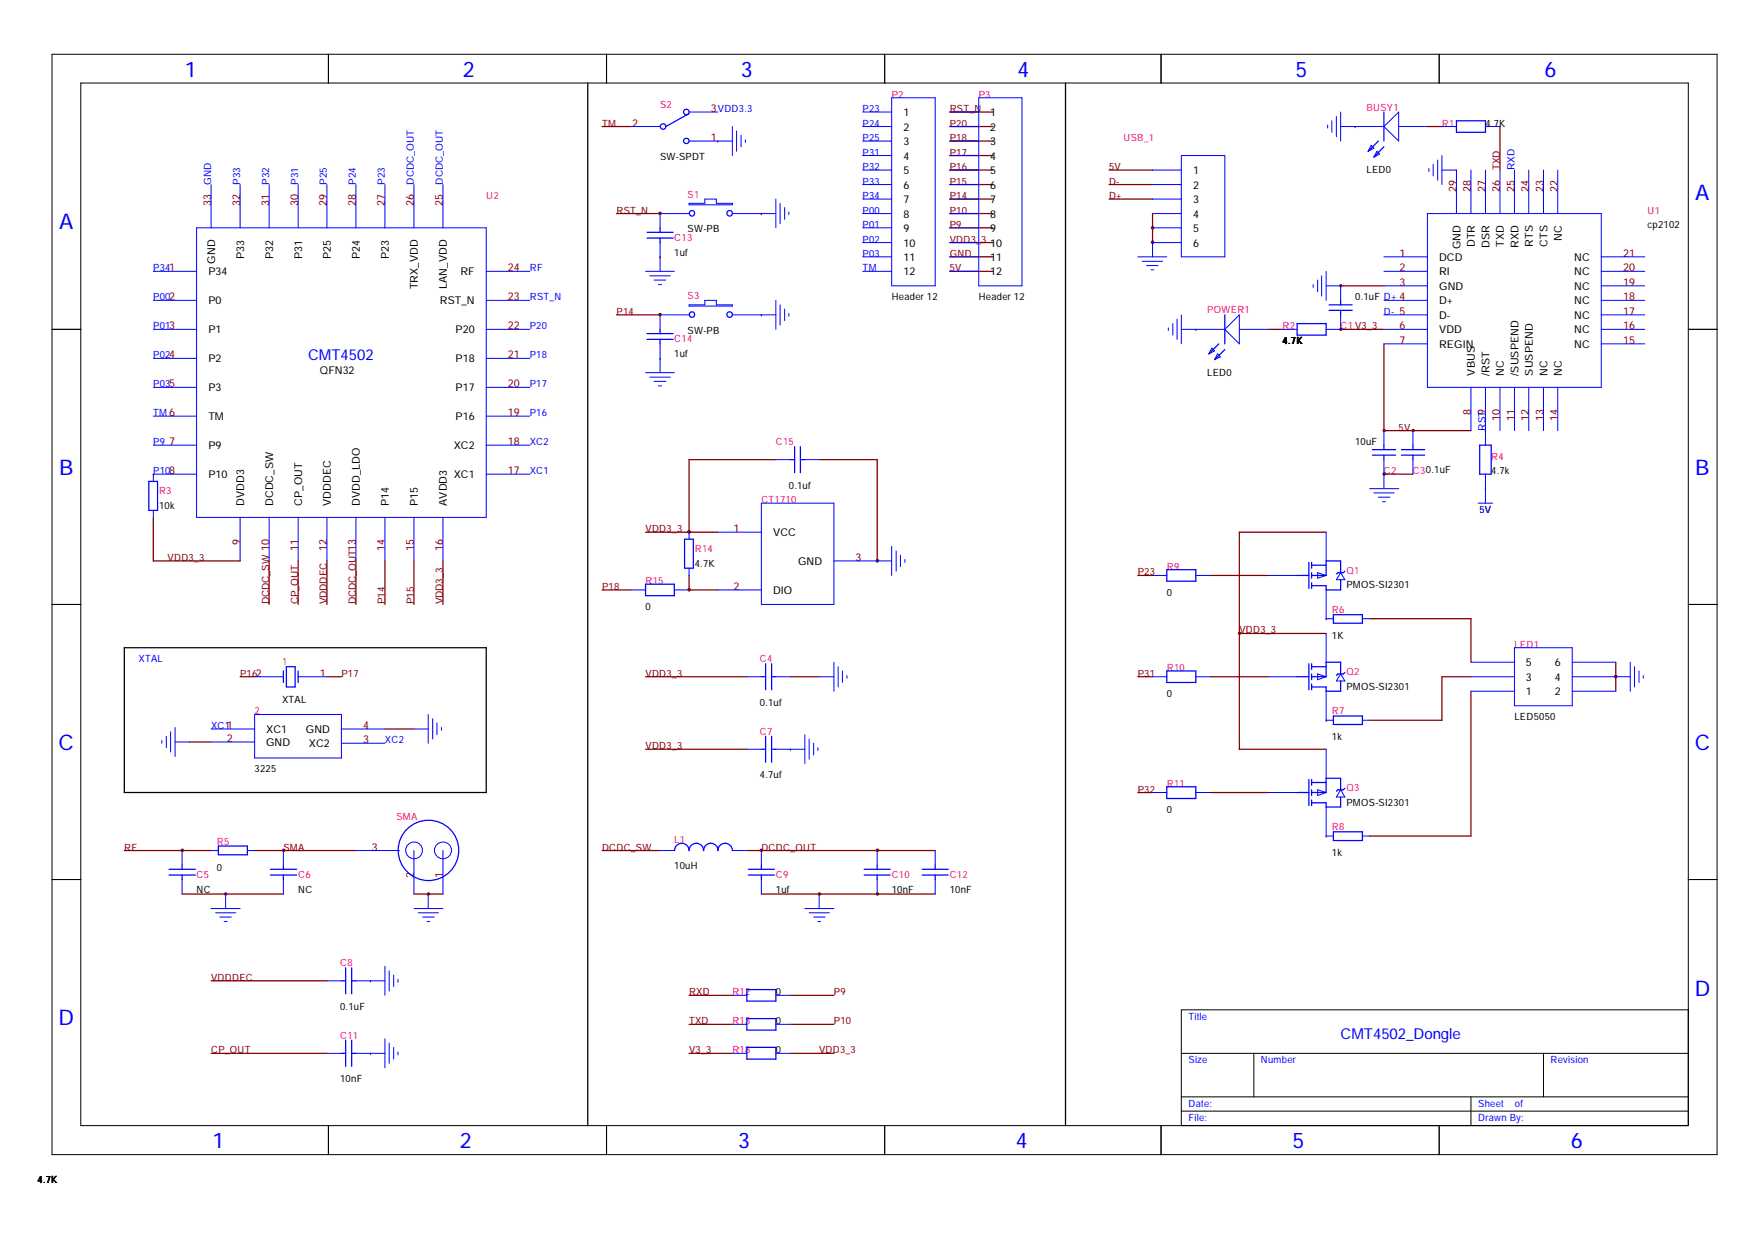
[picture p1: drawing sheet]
<svg xmlns="http://www.w3.org/2000/svg" width="297mm" height="210mm" viewBox="0 0 297 210" stroke-linecap="round" stroke-linejoin="round" font-family="sans-serif">
<g fill="none" stroke="#800000" stroke-width=".21">
<path d="M160.7 19h7.4M101.9 21.4h4.9M104.4 36.2h7.3M111.7 36.2h.1M121.5 23.9h.1M128.9 36.2h.1M160.7 28.8h7.4M160.7 31.2h7.4M160.7 33.7h7.4M160.7 21.4h7.4M160.7 36.2h7.4M160.7 23.9h7.4"/>
<path d="M160.7 26.3h7.4M160.7 38.6h7.4M187.7 28.8h7.4M187.7 31.2h7.4M187.7 33.7h7.4M195.1 38.6h.1M195.1 36.2v4.9M229.4 21.4h.1M241.6 21.4h2.5M246.5 28.8h.1M253.9 21.4v7.4M104.4 53.3h7.3"/>
<path d="M111.7 53.3h.1M111.7 43.5h.1M128.9 53.3h.1M160.7 41.1h7.4M160.7 43.5h7.4M160.7 45.9h7.4M195.1 41.1h.1M202.4 55.8h.1M214.6 55.8h2.5M226.9 55.8h.1M226.9 48.4h.1M226.9 55.8h7.3"/>
<path d="M226.9 48.4h7.3M234.2 58.2v14.7M111.7 60.7h.1M131.3 77.8h-14.7v12.3M138.6 77.8h9.9v17.2M234.2 72.9h.1M234.2 72.9h14.8M239.1 72.9h.1M251.4 72.9h.1M26 80.3h.1M26 87.6v7.4h14.6M45.6 95v7.3"/>
<path d="M50.5 95v7.3M55.3 95v7.3M60.2 95v7.3M65.2 95v7.3M70.1 95v7.3M75 95v7.3M101.9 99.9h4.9M109.3 90.1h12.2M116.6 99.9h.1M116.6 90.1h.1M116.6 99.9h4.9M116.6 97.4v2.5"/>
<path d="M148.5 95h.1M192.6 97.4h2.5M204.9 97.4h9.7M224.5 90.1h-14.7v36.7h14.7M234.2 80.3h.1M234.2 80.3h4.9M251.4 82.7h.1M40.6 114.6h2.5M55.3 114.6h2.5M109.3 114.6h17.1M133.8 114.6h4.8M192.6 114.6h2.5"/>
<path d="M204.9 114.6h9.7M209.8 107.2h14.7M224.5 104.7h.1M231.8 104.7h17.2v7.4M249 114.6h-4.9v7.3h-12.3M249 117v24.5h-17.2M273.5 114.6h.1M273.5 112.1v4.9M32 125.6h3.7M65.2 123.4h4.9M109.3 126.8h17.1M133.8 126.8h.1"/>
<path d="M192.6 134.2h2.5M204.9 134.2h9.7M224.5 121.9h.1M21 144h14.7M30.8 144h.1M30.8 151.3h17.2M38.2 151.3h.1M43.1 144h17.1M48 144h.1M70.1 151.3h4.9M72.5 151.3h.1M101.9 144h9.8"/>
<path d="M126.4 144h31.9M128.9 144h.1M128.9 151.3h29.4M138.6 151.3h.1M148.5 151.3h.1M148.5 144h.1M224.5 141.5h.1M35.7 166h19.6M35.7 178.3h19.6M62.7 178.3h.1M62.7 166h.1M116.6 178.3h7.4"/>
<path d="M116.6 168.5h7.4M116.6 173.4h7.4M133.8 178.3h7.3M133.8 168.5h7.3M133.8 173.4h7.3"/>
</g>
<g fill="#800000" stroke="#800000" stroke-width=".17">
<path d="M234.1 72.7h.3v.3h-.3z" fill-rule="evenodd"/>
<path d="M239 72.7h.3v.3h-.3z" fill-rule="evenodd"/>
<path d="M226.8 55.6h.3v.3h-.3z" fill-rule="evenodd"/>
<path d="M226.8 48.2h.3v.3h-.3z" fill-rule="evenodd"/>
<path d="M194.9 38.4h.3v.3h-.3z" fill-rule="evenodd"/>
<path d="M194.9 40.9h.3v.3h-.3z" fill-rule="evenodd"/>
<path d="M234.1 80.1h.3v.3h-.3z" fill-rule="evenodd"/>
<path d="M138.5 151.2h.3v.3h-.3z" fill-rule="evenodd"/>
<path d="M148.4 151.2h.3v.3h-.3z" fill-rule="evenodd"/>
<path d="M38 151.2h.3v.3h-.3z" fill-rule="evenodd"/>
<path d="M30.7 143.8h.3v.3h-.3z" fill-rule="evenodd"/>
<path d="M111.6 36h.3v.2h-.3z" fill-rule="evenodd"/>
<path d="M273.3 114.4h.3v.3h-.3z" fill-rule="evenodd"/>
<path d="M209.7 107h.2l.1 .2-.2 .2-.2-.2z" fill-rule="evenodd"/>
<path d="M111.6 53.1h.3v.3h-.3z" fill-rule="evenodd"/>
<path d="M116.5 99.7h.3v.3h-.3z" fill-rule="evenodd"/>
<path d="M116.5 89.9h.3v.3h-.3z" fill-rule="evenodd"/>
<path d="M148.4 94.8h.3v.2h-.3z" fill-rule="evenodd"/>
<path d="M72.4 151.2h.3v.3h-.3z" fill-rule="evenodd"/>
<path d="M47.9 143.8h.3v.3h-.3z" fill-rule="evenodd"/>
<path d="M128.7 143.8h.3v.3h-.3z" fill-rule="evenodd"/>
<path d="M148.4 143.8h.3v.3h-.3z" fill-rule="evenodd"/>
<path d="M273.3 114.4h.3v.3h-.3z" fill-rule="evenodd"/>
<path d="M116.5 89.9h.3v.3h-.3z" fill-rule="evenodd"/>
</g>
<g fill="none" stroke="#00f" stroke-width=".17">
<path d="M116.6 19h4.9M146 19h4.9M150.9 16.6h7.4v31.8h-7.4zM160.7 19h5M165.7 16.6h7.3v31.8h-7.3zM226.2 19.7v3.5M226.9 19v4.9M33.3 38.6h49v49h-49zM35.7 31.2v7.4M40.6 31.2v7.4M45.6 31.2v7.4M50.5 31.2v7.4"/>
<path d="M55.3 31.2v7.4M60.2 31.2v7.4M65.2 31.2v7.4M70.1 31.2v7.4M75 31.2v7.4M106.8 21.4h4.9M116.6 34.4h2.7v-.7h1.9v.7h2.8v.3h-7.4zM116.6 36.2h-4.9v2.4M116.6 23.9h7.4M124 36.2h7.3M124 21.4v4.9M124.7 22.2v3.4"/>
<path d="M125.4 22.9v1.9M126.2 23.7v.4M131.3 33.7v4.9M132 34.4v3.4M132.8 35.1v2M133.5 35.9v.5M146 26.3h4.9M146 28.8h4.9M146 31.2h4.9M146 33.7h4.9M146 36.2h4.9M146 38.6h4.9"/>
<path d="M146 21.4h4.9M146 23.9h4.9M160.7 26.3h5M160.7 28.8h5M160.7 31.2h5M160.7 33.7h5M160.7 36.2h5M160.7 38.6h5M160.7 21.4h5M160.7 23.9h5M195.1 28.8h4.8M195.1 31.2h4.8"/>
<path d="M195.1 33.7h4.8M195.1 36.2h4.8M195.1 38.6h4.8M199.9 26.3h7.4v17.2h-7.4zM224.7 21.2v.5M225.4 20.4v2M226.9 21.4h7.3M232.1 24.6l.4 .5-.9 .5zM233 25.6l.5 .5-1 .5zM234.2 21.4l2.5-2.4v4.9zM236.7 21.4h4.9M241.6 36.2h29.4v29.4h-29.4z"/>
<path d="M241.9 28.5v.5M242.6 27.8v2M243.3 27.1v3.4M244.1 28.8h2.4v7.4M244.1 21.4h2.4M244.1 26.3v4.9M249 28.8v7.4M251.4 28.8v7.4M251.4 21.4h2.5M253.9 28.8v7.4M256.3 28.8v7.4M258.7 28.8v7.4"/>
<path d="M261.2 28.8v7.4M263.7 28.8v7.4M26 45.9h7.3M26 50.8h7.3M26 55.8h7.3M82.3 45.9h7.4M82.3 50.8h7.4M82.3 55.8h7.4M109.3 45.9h4.8M110 46.7h3.5M110.7 47.4h2M111.5 48.2h.5"/>
<path d="M111.7 41.1v4.8M111.7 58.2v4.9M116.6 51.6h2.7v-.8h1.9v.8h2.8v.2h-7.4zM116.6 53.3h-4.9v2.5M124 53.3h7.3M131.3 50.8v5M132 51.6v3.4M132.8 52.3v2M133.5 53v.6M146 43.5h4.9M146 41.1h4.9M146 45.9h4.9"/>
<path d="M160.7 43.5h5M160.7 41.1h5M160.7 45.9h5M192.6 43.5h4.9M193.3 44.2h3.5M194.1 45h1.9M194.8 45.7h.5M197.7 55.5v.5M198.5 54.8v1.9M199.2 54v3.4M199.9 53.3v4.9M199.9 41.1h-4.8v2.4"/>
<path d="M199.9 55.8h7.4M205.1 58.9l.5 .5-1 .5zM206.1 59.9l.4 .5-.9 .5zM209.8 55.8h4.8M209.8 53.3v4.9l-2.5-2.4zM217.1 55.8h2.4M222.2 48.2v.4M223 47.4v2M223.7 46.7v3.4M224.5 48.4h2.4v2.4M224.5 45.9v4.9M226.9 53.3v2.5h-2.4"/>
<path d="M234.2 43.5h7.4M234.2 45.9h7.4M234.2 48.4h7.4M234.2 50.8h7.4M234.2 53.3h7.4M234.2 55.8h7.4M234.2 58.2h7.4M271 43.5h7.4M271 45.9h7.4M271 48.4h7.4M271 50.8h7.4M271 53.3h7.4"/>
<path d="M271 55.8h7.4M271 58.2h7.4M26 65.6h7.3M26 60.7h7.3M26 70.4h7.3M26 75.4h7.3M82.3 65.6h7.4M82.3 60.7h7.4M82.3 70.4h7.4M82.3 75.4h7.4M109.3 63.1h4.8M110 63.8h3.5"/>
<path d="M110.7 64.6h2M111.5 65.3h.5M131.3 77.8h2.5M136.2 77.8h2.4M234.2 72.9v2.5M234.2 77.8v4.9M239.1 72.9v2.5M239.1 77.8v2.5M249 65.6v7.3M251.4 65.6v9.8M253.9 65.6v7.3M256.3 65.6v7.3"/>
<path d="M258.7 65.6v7.3M261.2 65.6v7.3M263.7 65.6v7.3M26 86.4v1.2M33.3 80.3h-7.3v1.2M40.6 87.6v7.4M45.6 87.6v7.4M50.5 87.6v7.4M55.3 87.6v7.4M60.2 87.6v7.4M65.2 87.6v7.4M70.1 87.6v7.4"/>
<path d="M75 87.6v7.4M82.3 80.3h7.4M106.8 99.9h2.5M114.1 99.9h2.5M116.6 90.1v1.2M116.6 96.2v1.2M121.5 90.1h7.4M121.5 99.9h7.4M128.9 85.2h12.2v17.1h-12.2zM141.1 95h9.8M150.9 92.5v4.9M151.7 93.3v3.4"/>
<path d="M152.4 94v1.9M153.2 94.7v.5M195.1 97.4h2.4M202.4 97.4h2.5M214.6 97.4h4.9M223 96.9l1.5 .5-1.5 .5zM224.5 99.9v4.8h1.2M224.5 90.1v4.9M226.9 96.9l.7 1.2h-1.4zM231.8 82.7h4.9M232.5 83.4h3.5M233.3 84.2h1.9"/>
<path d="M234 84.9h.5M250.2 85.2h2.4M251.4 80.3v4.9M43.1 114.6h4.9M50.5 114.6h4.8M126.4 114.6h2.5M131.3 114.6h2.5M138.6 114.6h2.5M141.1 112.1v4.9M141.9 112.9v3.4M142.6 113.6v1.9M143.3 114.3v.5"/>
<path d="M195.1 114.6h2.4M202.4 114.6h2.5M214.6 114.6h4.9M223 114.1l1.5 .5-1.5 .5zM224.5 117v4.9h1.2M224.5 107.2v4.9M226.9 114.1l.7 1.2h-1.4zM230.6 104.7h1.2M249 114.6h7.3M249 117h7.3M249 112.1h7.3M256.3 109.6h9.8v9.9h-9.8z"/>
<path d="M266.1 114.6h9.8M266.1 117h7.4M266.1 112.1h7.4M275.9 112.1v4.9M276.6 112.9v3.4M277.4 113.6v1.9M278.1 114.3v.5M27.4 125.3v.5M28.2 124.6v2M28.9 123.9v3.4M29.6 125.6h2.4M29.6 123.1v5"/>
<path d="M35.7 123.4h7.4M35.7 125.6h7.4M43.1 120.9h14.7v7.4h-14.7zM57.8 123.4h7.4M57.8 125.8h7.4M70.1 123.4h2.4M72.5 120.9v4.9M73.2 121.7v3.4M74 122.4v2M74.7 123.1v.5M126.4 126.8h2.5M131.3 126.8h4.9"/>
<path d="M136.2 124.4v4.8M136.9 125.1v3.4M137.7 125.8v2M138.4 126.6v.4M195.1 134.2h2.4M202.4 134.2h2.5M214.6 134.2h4.9M223 133.7l1.5 .5-1.5 .5zM224.5 136.6v4.9h1.2M224.5 126.8v4.9M226.9 133.7l.7 1.2h-1.4zM230.6 121.9h1.2"/>
<path d="M30.8 144v2.4M30.8 148.9v2.4M35.7 144h1.3M35.7 153.8h4.9M36.5 154.5h3.4M37.2 155.2h2M37.9 156h.5M38.2 151.3v2.5M41.9 144h1.2M48 144v2.4M48 148.9v2.4M60.2 144h7.4"/>
<path d="M70.1 144v7.3M70.1 153.8h4.9M70.8 154.5h3.4M71.5 155.2h2M72.3 156h.4M72.5 151.3v2.5M75 144v7.3M111.7 144h2.4M124 144h2.4M128.9 144v2.4M128.9 148.9v2.4M136.2 153.8h4.9"/>
<path d="M136.9 154.5h3.5M137.7 155.2h2M138.4 156h.5M138.6 151.3v2.5M148.5 144v2.4M148.5 148.9v2.4M158.3 144v2.4M158.3 148.9v2.4M230.6 141.5h1.2M55.3 166h2.5M55.3 178.3h2.5M60.2 166h5"/>
<path d="M60.2 178.3h5M65.2 163.6v4.9M65.2 175.9v4.9M65.9 164.3v3.5M65.9 176.6v3.4M66.6 165.1v1.9M66.6 177.3v2M67.4 165.8v.5M67.4 178.1v.5M124 178.3h2.4M124 168.5h2.4M124 173.4h2.4"/>
<path d="M131.3 178.3h2.5M131.3 168.5h2.5M131.3 173.4h2.5"/>
<circle cx="70.1" cy="143.9" r="1.43"/>
<circle cx="75" cy="143.9" r="1.43"/>
</g>
<g fill="none" stroke="#00f" stroke-width=".21">
<path d="M116.6 19.2l-3.9 2.2M234.2 19v4.9M109.5 39.3h4.4M111.7 38.6v.7M233.3 23.9l-1.7 1.7M234.2 24.8l-1.7 1.8M246.5 20.4h4.9v2h-4.9zM109.5 40.3h4.4M109.5 57.4h4.4M109.5 56.5h4.4M111.7 40.3v.8M111.7 55.8v.7"/>
<path d="M111.7 57.4v.8M206.3 58.2l-1.7 1.7M207.3 59.2l-1.7 1.7M207.3 53.3v4.9M219.5 54.8h5v1.9h-5zM225 51.6h3.9M225 52.5h3.9M226.9 50.8v.8M226.9 52.5v.8M133.8 77.8h.7M134.5 75.6v4.4M135.5 77.8h.7"/>
<path d="M135.5 75.6v4.4M232.3 76.1h3.9M232.3 77h3.9M234.2 75.4v.7M234.2 77v.8M237.2 76.1h3.9M237.2 77h3.9M239.1 75.4v.7M239.1 77v.8M250.4 75.4h2v4.9h-2zM25.2 81.5h1.5v4.9h-1.5zM109.3 98.9h4.8v1.9h-4.8z"/>
<path d="M115.9 91.3h1.4v4.9h-1.4zM197.5 96.4h4.9v2h-4.9zM219.5 97.4h2M221.5 95.2v4.4M222 95.7h2.5M222 95.2v1M222 96.9v1M222 98.6v1M226.9 96.9v-1.9h-2.4v2.4h-2.5M226.9 98.1v1.8h-2.4v-.8h-2.5M227.6 96.7l-.2 .2h-1l-.2 .3M48 113.6v1.9"/>
<path d="M48.5 112.9h1.5v3.4h-1.5zM50.5 113.6v1.9M128.9 114.6h.7M129.6 112.4v4.4M130.6 114.6h.7M130.6 112.4v4.4M197.5 113.6h4.9v1.9h-4.9zM219.5 114.6h2M221.5 112.4v4.4M222 112.9h2.5M222 112.4v.9M222 114.1v1"/>
<path d="M222 115.8v1M225.7 104.1h4.9v1.4h-4.9zM226.9 114.1v-2h-2.4v2.5h-2.5M226.9 115.3v1.7h-2.4v-.7h-2.5M227.6 113.8l-.2 .3h-1l-.2 .2M128.9 126.8h.7M129.6 124.6v4.4M130.6 124.6v4.4M130.6 126.8h.7M197.5 133.2h4.9v2h-4.9zM219.5 134.2h2M221.5 132v4.4"/>
<path d="M222 132v.9M222 133.7v1M222 135.4v1M222 132.5h2.5M225.7 121.2h4.9v1.4h-4.9zM226.9 133.7v-2h-2.4v2.5h-2.5M226.9 134.9v1.7h-2.4v-.7h-2.5M227.6 133.4l-.2 .3h-1l-.2 .2M28.6 148.1h4.5M28.6 147.2h4.5M30.8 146.4v.8M30.8 148.1v.8"/>
<path d="M37 143.2h4.9v1.5h-4.9zM45.8 148.1h4.4M45.8 147.2h4.4M48 146.4v.8M48 148.1v.8M117.8 142.7h.1a1.23 1.23 0 0 0-1.3 1.3 1.23 1.23 0 0 0-1.2-1.3 1.23 1.23 0 0 0-1.2 1.3M117.9 142.7a1.15 1.15 0 0 1 1.1 1.3M119.1 144a1.21 1.21 0 0 1 1.2-1.3 1.21 1.21 0 0 1 1.2 1.3 1.23 1.23 0 0 1 1.2-1.3 1.23 1.23 0 0 1 1.3 1.3M126.7 148.1h4.4M126.7 147.2h4.4M128.9 146.4v.8M128.9 148.1v.8"/>
<path d="M146.3 148.1h4.4M146.3 147.2h4.4M148.5 146.4v.8M148.5 148.1v.8M156.1 148.1h4.4M156.1 147.2h4.4M158.3 146.4v.8M158.3 148.1v.8M225.7 140.8h4.9v1.5h-4.9zM57.8 166h.7M57.8 178.3h.7M58.5 163.8v4.4"/>
<path d="M58.5 176.1v4.4M59.5 166h.7M59.5 163.8v4.4M59.5 176.1v4.4M59.5 178.3h.7M126.4 167.5h4.9v2h-4.9zM126.4 172.4h4.9v2h-4.9zM126.4 177.3h4.9v2h-4.9z"/>
<circle cx="116.2" cy="19" r=".47"/>
<circle cx="112.2" cy="21.4" r=".47"/>
<circle cx="116.2" cy="23.8" r=".46"/>
<circle cx="117.1" cy="36.1" r=".46"/>
<circle cx="123.5" cy="36.1" r=".47"/>
<circle cx="117.1" cy="53.3" r=".46"/>
<circle cx="123.5" cy="53.2" r=".47"/>
<circle cx="72.5" cy="143.9" r="5.1"/>
</g>
<g fill="none" stroke="#000" stroke-width=".17">
<path d="M8.8 9.2h281.8v186.3h-281.8zM13.7 14.1h272.1v176.4h-272.1zM55.6 9.2v4.9M102.7 9.2v4.9M149.7 9.2v4.9M196.5 9.2v4.9M243.6 9.2v4.9M8.8 55.8h4.9M285.8 55.8h4.8M8.8 102.3h4.9M285.8 102.3h4.8M8.8 148.9h4.9"/>
<path d="M285.8 148.9h4.8M199.9 178.3h85.9M212.2 178.3v7.4M261.2 178.3v7.4M285.8 170.9h-85.9v19.6M55.6 190.5v5M102.7 190.5v5M149.7 190.5v5M196.5 190.5v5M199.9 188.1h85.9M199.9 185.7h85.9M243.6 190.5v5"/>
<path d="M249 185.7v4.8"/>
</g>
<path d="M99.5 14.1v176.4M180.3 14.1v176.4M21 109.6h61.3v24.6h-61.3z" fill="none" stroke="#000" stroke-width=".21"/>
<g font-size="3.6" fill="#00f">
<text x="31.3" y="13">1</text>
<text x="78.3" y="13">2</text>
<text x="125.4" y="13">3</text>
<text x="172.2" y="13">4</text>
<text x="219.2" y="13">5</text>
<text x="261.4" y="13">6</text>
<text x="286.9" y="33.8">A</text>
<text x="10" y="38.7">A</text>
<text x="10" y="80.3">B</text>
<text x="286.9" y="80.3">B</text>
<text x="9.9" y="126.9">C</text>
<text x="286.9" y="126.9">C</text>
<text x="9.9" y="173.5">D</text>
<text x="286.9" y="168.6">D</text>
<text x="35.9" y="194.3">1</text>
<text x="77.9" y="194.3">2</text>
<text x="124.9" y="194.3">3</text>
<text x="172" y="194.3">4</text>
<text x="218.8" y="194.3">5</text>
<text x="265.9" y="194.3">6</text>
</g>
<g font-size="2.5" fill="#00f">
<text x="52.2" y="60.9">CM</text>
<text x="56.1" y="60.9">T4502</text>
<text x="226.9" y="175.9">CM</text>
<text x="230.8" y="175.9">T4502_Dongle</text>
</g>
<g font-size="1.8" fill="#800000">
<text x="107" y="21.4">2</text>
<text x="120.3" y="19">3VDD3.3</text>
<text x="120.3" y="23.9">1</text>
<text x="35.7" y="34.9" transform="rotate(-90 35.7 34.9)">33 GND</text>
<text x="40.6" y="34.9" transform="rotate(-90 40.6 34.9)">32 P33</text>
<text x="45.6" y="34.9" transform="rotate(-90 45.6 34.9)">31</text>
<text x="50.5" y="34.9" transform="rotate(-90 50.5 34.9)">30 P31</text>
<text x="55.3" y="34.9" transform="rotate(-90 55.3 34.9)">29 P25</text>
<text x="60.2" y="34.9" transform="rotate(-90 60.2 34.9)">28 P24</text>
<text x="65.2" y="34.9" transform="rotate(-90 65.2 34.9)">27</text>
<text x="70.1" y="34.9" transform="rotate(-90 70.1 34.9)">26 DCDC_OUT</text>
<text x="75" y="34.9" transform="rotate(-90 75 34.9)">25 DCDC_OUT</text>
<text x="246.5" y="32.5" transform="rotate(-90 246.5 32.5)">29</text>
<text x="249" y="32.5" transform="rotate(-90 249 32.5)">28</text>
<text x="251.4" y="32.5" transform="rotate(-90 251.4 32.5)">27</text>
<text x="253.9" y="32.5" transform="rotate(-90 253.9 32.5)">26 TXD</text>
<text x="256.3" y="32.5" transform="rotate(-90 256.3 32.5)">25 RXD</text>
<text x="258.7" y="32.5" transform="rotate(-90 258.7 32.5)">24</text>
<text x="261.2" y="32.5" transform="rotate(-90 261.2 32.5)">23</text>
<text x="263.7" y="32.5" transform="rotate(-90 263.7 32.5)">22</text>
<text x="86" y="45.9">24 RF</text>
<text x="236.9" y="43.5">1</text>
<text x="236.9" y="45.9">2</text>
<text x="274.7" y="45.9">20</text>
<text x="274.7" y="43.5">21</text>
<text x="28.6" y="50.8">2</text>
<text x="86" y="50.8">23 RST_N</text>
<text x="236.9" y="48.4">3</text>
<text x="274.7" y="53.3">17</text>
<text x="274.7" y="50.8">18</text>
<text x="274.7" y="48.4">19</text>
<text x="86" y="55.8">22 P20</text>
<text x="236.9" y="55.8">6</text>
<text x="236.9" y="58.2">7</text>
<text x="274.7" y="58.2">15</text>
<text x="274.7" y="55.8">16</text>
<text x="86" y="65.6">20 P17</text>
<text x="86" y="60.7">21</text>
<text x="86" y="70.4">19 P16</text>
<text x="249" y="70.2" transform="rotate(-90 249 70.2)">8</text>
<text x="251.4" y="70.2" transform="rotate(-90 251.4 70.2)">9</text>
<text x="253.9" y="71.2" transform="rotate(-90 253.9 71.2)">10</text>
<text x="256.3" y="71.2" transform="rotate(-90 256.3 71.2)">11</text>
<text x="258.7" y="71.2" transform="rotate(-90 258.7 71.2)">12</text>
<text x="261.2" y="71.2" transform="rotate(-90 261.2 71.2)">13</text>
<text x="263.7" y="71.2" transform="rotate(-90 263.7 71.2)">14</text>
<text x="86" y="75.4">18 XC2</text>
<text x="28.6" y="80.3">8</text>
<text x="86" y="80.3">17</text>
<text x="40.6" y="92.3" transform="rotate(-90 40.6 92.3)">9</text>
<text x="50.5" y="93.3" transform="rotate(-90 50.5 93.3)">11</text>
<text x="55.3" y="93.3" transform="rotate(-90 55.3 93.3)">12</text>
<text x="65.2" y="93.3" transform="rotate(-90 65.2 93.3)">14</text>
<text x="70.1" y="93.3" transform="rotate(-90 70.1 93.3)">15</text>
<text x="75" y="93.3" transform="rotate(-90 75 93.3)">16</text>
<text x="124.2" y="90.1">1</text>
<text x="144.8" y="95">3</text>
<text x="124.2" y="99.9">2</text>
<text x="54.1" y="114.6">1</text>
<text x="38.4" y="125.6">2</text>
<text x="61.5" y="125.8">3</text>
<text x="61.5" y="123.4">4</text>
<text x="62.9" y="144">3</text>
<text x="70.1" y="148.7" transform="rotate(-90 70.1 148.7)">2</text>
<text x="75" y="148.7" transform="rotate(-90 75 148.7)">1</text>
</g>
<g font-size="1.8">
<text x="152.9" y="19.6">1</text>
<text x="152.9" y="22.1">2</text>
<text x="167.6" y="19.6">1</text>
<text x="167.6" y="22.1">2</text>
<text x="152.9" y="24.6">3</text>
<text x="152.9" y="27">4</text>
<text x="152.9" y="29.5">5</text>
<text x="167.6" y="24.6">3</text>
<text x="167.6" y="27">4</text>
<text x="167.6" y="29.5">5</text>
<text x="201.9" y="29.5">1</text>
<text x="152.9" y="31.9">6</text>
<text x="152.9" y="34.4">7</text>
<text x="167.6" y="31.9">6</text>
<text x="167.6" y="34.4">7</text>
<text x="201.9" y="31.9">2</text>
<text x="201.9" y="34.4">3</text>
<text x="152.9" y="36.8">8</text>
<text x="152.9" y="39.2">9</text>
<text x="152.9" y="41.7">10</text>
<text x="167.6" y="36.8">8</text>
<text x="167.6" y="39.2">9</text>
<text x="167.6" y="41.7">10</text>
<text x="201.9" y="36.8">4</text>
<text x="201.9" y="39.2">5</text>
<text x="201.9" y="41.7">6</text>
<text x="249.6" y="41.8" transform="rotate(-90 249.6 41.8)">DTR</text>
<text x="252.1" y="42" transform="rotate(-90 252.1 42)">DSR</text>
<text x="254.6" y="41.7" transform="rotate(-90 254.6 41.7)">TXD</text>
<text x="257" y="42" transform="rotate(-90 257 42)">RXD</text>
<text x="259.4" y="41.7" transform="rotate(-90 259.4 41.7)">RTS</text>
<text x="261.9" y="41.7" transform="rotate(-90 261.9 41.7)">CTS</text>
<text x="264.3" y="40.7" transform="rotate(-90 264.3 40.7)">NC</text>
<text x="35.3" y="46.6">P34</text>
<text x="36.4" y="44.6" transform="rotate(-90 36.4 44.6)">GND</text>
<text x="41.3" y="43.8" transform="rotate(-90 41.3 43.8)">P33</text>
<text x="46.2" y="43.8" transform="rotate(-90 46.2 43.8)">P32</text>
<text x="51.1" y="43.8" transform="rotate(-90 51.1 43.8)">P31</text>
<text x="56" y="43.8" transform="rotate(-90 56 43.8)">P25</text>
<text x="60.9" y="43.8" transform="rotate(-90 60.9 43.8)">P24</text>
<text x="65.8" y="43.8" transform="rotate(-90 65.8 43.8)">P23</text>
<text x="77.9" y="46.6">RF</text>
<text x="152.9" y="44.2">11</text>
<text x="152.9" y="46.6">12</text>
<text x="167.6" y="44.2">11</text>
<text x="167.6" y="46.6">12</text>
<text x="243.6" y="44.2">DCD</text>
<text x="243.6" y="46.6">RI</text>
<text x="247.2" y="42.2" transform="rotate(-90 247.2 42.2)">GND</text>
<text x="266.4" y="46.6">NC</text>
<text x="266.4" y="44.2">NC</text>
<text x="35.3" y="51.5">P0</text>
<text x="70.7" y="49" transform="rotate(-90 70.7 49)">TRX_VDD</text>
<text x="74.5" y="51.5">RST_N</text>
<text x="75.6" y="48.9" transform="rotate(-90 75.6 48.9)">LAN_VDD</text>
<text x="243.6" y="49.1">GND</text>
<text x="243.6" y="51.5">D+</text>
<text x="243.6" y="54">D-</text>
<text x="266.4" y="54">NC</text>
<text x="266.4" y="51.5">NC</text>
<text x="266.4" y="49.1">NC</text>
<text x="35.3" y="56.4">P1</text>
<text x="77.1" y="56.4">P20</text>
<text x="243.6" y="56.4">VDD</text>
<text x="243.6" y="58.9">REGIN</text>
<text x="266.4" y="58.9">NC</text>
<text x="266.4" y="56.4">NC</text>
<text x="35.3" y="61.3">P2</text>
<text x="54.1" y="63.3">QFN32</text>
<text x="77.1" y="61.3">P18</text>
<text x="249.6" y="63.6" transform="rotate(-90 249.6 63.6)">VBUS</text>
<text x="252.1" y="63.6" transform="rotate(-90 252.1 63.6)">/RST</text>
<text x="254.6" y="63.6" transform="rotate(-90 254.6 63.6)">NC</text>
<text x="257" y="63.6" transform="rotate(-90 257 63.6)">/SUSPEND</text>
<text x="259.4" y="63.6" transform="rotate(-90 259.4 63.6)">SUSPEND</text>
<text x="261.9" y="63.6" transform="rotate(-90 261.9 63.6)">NC</text>
<text x="264.3" y="63.6" transform="rotate(-90 264.3 63.6)">NC</text>
<text x="35.3" y="66.3">P3</text>
<text x="35.3" y="71.1">TM</text>
<text x="77.1" y="71.1">P16</text>
<text x="77.1" y="66.3">P17</text>
<text x="35.3" y="76">P9</text>
<text x="76.8" y="76">XC2</text>
<text x="35.3" y="80.9">P10</text>
<text x="76.8" y="80.9">XC1</text>
<text x="41.3" y="85.6" transform="rotate(-90 41.3 85.6)">DVDD3</text>
<text x="46.2" y="85.6" transform="rotate(-90 46.2 85.6)">DCDC_SW</text>
<text x="51.1" y="85.6" transform="rotate(-90 51.1 85.6)">CP_OUT</text>
<text x="56" y="85.6" transform="rotate(-90 56 85.6)">VDDDEC</text>
<text x="60.9" y="85.6" transform="rotate(-90 60.9 85.6)">DVDD_LDO</text>
<text x="65.8" y="85.6" transform="rotate(-90 65.8 85.6)">P14</text>
<text x="70.7" y="85.6" transform="rotate(-90 70.7 85.6)">P15</text>
<text x="75.6" y="85.6" transform="rotate(-90 75.6 85.6)">AVDD3</text>
<text x="130.9" y="90.8">VCC</text>
<text x="135.1" y="95.6">GND</text>
<text x="130.9" y="100.5">DIO</text>
<text x="258.3" y="112.8">5</text>
<text x="263.1" y="112.8">6</text>
<text x="258.3" y="117.7">1</text>
<text x="258.3" y="115.2">3</text>
<text x="263.1" y="117.7">2</text>
<text x="263.1" y="115.2">4</text>
<text x="45" y="124.1">XC1</text>
<text x="51.8" y="124.1">GND</text>
<text x="45" y="126.3">GND</text>
<text x="52.3" y="126.5">XC2</text>
</g>
<g font-size="1.7" fill="#ff0080">
<text x="150.9" y="16.6">P2</text>
<text x="165.7" y="16.6">P3</text>
<text x="111.7" y="18.2">S2</text>
<text x="190.2" y="23.9">USB_1</text>
<text x="231.3" y="18.8">BUSY1</text>
<text x="244.1" y="21.4">R1</text>
<text x="82.3" y="33.7">U2</text>
<text x="116.4" y="33.4">S1</text>
<text x="114.1" y="40.8">C13</text>
<text x="278.8" y="36.2">U1</text>
<text x="116.4" y="50.6">S3</text>
<text x="204.3" y="53">POWER1</text>
<text x="114.1" y="58">C14</text>
<text x="217.1" y="55.8">R2</text>
<text x="226.9" y="55.8">C1 V3_3</text>
<text x="131.3" y="75.4">C15</text>
<text x="252.4" y="77.8">R4</text>
<text x="26.9" y="83.7">R3</text>
<text x="234.2" y="80.3">C2</text>
<text x="239.1" y="80.3">C30.1uF</text>
<text x="128.9" y="85.2">CT1710</text>
<text x="117.6" y="93.5">R14</text>
<text x="109.3" y="98.9">R15</text>
<text x="197.5" y="96.4">R9</text>
<text x="227.9" y="97.2">Q1</text>
<text x="225.4" y="103.8">R6</text>
<text x="47.8" y="112.6">1</text>
<text x="128.6" y="112.1">C4</text>
<text x="197.5" y="113.6">R10</text>
<text x="256.3" y="109.6">LED1</text>
<text x="227.9" y="114.3">Q2</text>
<text x="43.1" y="120.9">2</text>
<text x="128.6" y="124.4">C7</text>
<text x="225.4" y="120.9">R7</text>
<text x="197.5" y="133.2">R11</text>
<text x="227.9" y="133.9">Q3</text>
<text x="36.7" y="143">R5</text>
<text x="67.1" y="138.9">SMA</text>
<text x="114.1" y="142.7">L1</text>
<text x="225.4" y="140.5">R8</text>
<text x="33.3" y="148.6">C5</text>
<text x="50.5" y="148.6">C6</text>
<text x="131.3" y="148.6">C9</text>
<text x="150.9" y="148.6">C10</text>
<text x="160.7" y="148.6">C12</text>
<text x="57.6" y="163.6">C8</text>
<text x="124" y="168.5">R12</text>
<text x="124" y="173.4">R13</text>
<text x="57.6" y="175.9">C11</text>
<text x="124" y="178.3">R18</text>
</g>
<g font-size="1.7" fill="#800000">
<text x="101.9" y="21.4">TM</text>
<text x="160.7" y="19">RST_N</text>
<text x="160.7" y="21.4">P20</text>
<text x="160.7" y="23.9">P18</text>
<text x="160.7" y="26.3">P17</text>
<text x="160.7" y="28.8">P16</text>
<text x="187.7" y="28.8">5V</text>
<text x="160.7" y="31.2">P15</text>
<text x="160.7" y="33.7">P14</text>
<text x="187.7" y="31.2">D-</text>
<text x="187.7" y="33.7">D+</text>
<text x="104.4" y="36.2">RST_N</text>
<text x="160.7" y="36.2">P10</text>
<text x="160.7" y="38.6">P9</text>
<text x="160.7" y="41.1">VDD3_3</text>
<text x="160.7" y="43.5">GND</text>
<text x="160.7" y="45.9">5V</text>
<text x="104.4" y="53.3">P14</text>
<text x="236.7" y="72.9">5V</text>
<text x="250.4" y="86.9">5V</text>
<text x="28.4" y="95">VDD3_3</text>
<text x="109.3" y="90.1">VDD3_3</text>
<text x="101.9" y="99.9">P18</text>
<text x="192.6" y="97.4">P23</text>
<text x="45.6" y="102.3" transform="rotate(-90 45.6 102.3)">DCDC_SW10</text>
<text x="50.5" y="102.3" transform="rotate(-90 50.5 102.3)">CP_OUT</text>
<text x="55.3" y="102.3" transform="rotate(-90 55.3 102.3)">VDDDEC</text>
<text x="60.2" y="102.3" transform="rotate(-90 60.2 102.3)">DCDC_OUT13</text>
<text x="65.2" y="102.3" transform="rotate(-90 65.2 102.3)">P14</text>
<text x="70.1" y="102.3" transform="rotate(-90 70.1 102.3)">P15</text>
<text x="75" y="102.3" transform="rotate(-90 75 102.3)">VDD3_3</text>
<text x="209.8" y="107.2">VDD3_3</text>
<text x="40.6" y="114.6">P162</text>
<text x="57.8" y="114.6">P17</text>
<text x="109.3" y="114.6">VDD3_3</text>
<text x="192.6" y="114.6">P31</text>
<text x="109.3" y="126.8">VDD3_3</text>
<text x="192.6" y="134.2">P32</text>
<text x="21" y="144">RF</text>
<text x="48" y="144">SMA</text>
<text x="101.9" y="144">DCDC_SW</text>
<text x="128.9" y="144">DCDC_OUT</text>
<text x="35.7" y="166">VDDDEC</text>
<text x="116.6" y="168.5">RXD</text>
<text x="116.6" y="173.4">TXD</text>
<text x="141.1" y="168.5">P9</text>
<text x="141.1" y="173.4">P10</text>
<text x="35.7" y="178.3">CP_OUT</text>
<text x="116.6" y="178.3">V3_3</text>
<text x="138.6" y="178.3">VDD3_3</text>
</g>
<g font-size="1.7" fill="#00f">
<text x="146" y="19">P23</text>
<text x="146" y="21.4">P24</text>
<text x="146" y="23.9">P25</text>
<text x="146" y="26.3">P31</text>
<text x="146" y="28.8">P32</text>
<text x="45.6" y="31.2" transform="rotate(-90 45.6 31.2)">P32</text>
<text x="65.2" y="31.2" transform="rotate(-90 65.2 31.2)">P23</text>
<text x="146" y="31.2">P33</text>
<text x="146" y="33.7">P34</text>
<text x="146" y="36.2">P00</text>
<text x="146" y="38.6">P01</text>
<text x="146" y="41.1">P02</text>
<text x="26" y="45.9">P341</text>
<text x="146" y="43.5">P03</text>
<text x="146" y="45.9">TM</text>
<text x="26" y="50.8">P00</text>
<text x="234.2" y="53.3">D- 5</text>
<text x="26" y="55.8">P013</text>
<text x="26" y="60.7">P024</text>
<text x="26" y="65.6">P035</text>
<text x="89.7" y="60.7">P18</text>
<text x="26" y="70.4">TM6</text>
<text x="26" y="75.4">P97</text>
<text x="251.4" y="72.9" transform="rotate(-90 251.4 72.9)">RST</text>
<text x="26" y="80.3">P10</text>
<text x="89.7" y="80.3">XC1</text>
<text x="23.5" y="112.1">XTAL</text>
<text x="35.7" y="123.4">XC11</text>
<text x="65.2" y="125.8">XC2</text>
<text x="201.2" y="172.7">Title</text>
<text x="201.2" y="180">Size</text>
<text x="213.4" y="180">Number</text>
<text x="262.4" y="180">Revision</text>
<text x="201.2" y="189.8">File:</text>
<text x="201.2" y="187.4">Date:</text>
<text x="250.2" y="187.4">Sheet</text>
<text x="250.2" y="189.8">Draw</text>
<text x="254.1" y="189.8">nBy:</text>
<text x="256.4" y="187.4">of</text>
</g>
<g font-size="1.7">
<text x="251.4" y="21.4">4.7K</text>
<text x="111.7" y="27.1">SW-SPDT</text>
<text x="231.3" y="29.3">LED0</text>
<text x="116.4" y="39.3">SW-PB</text>
<text x="278.8" y="38.6">cp2102</text>
<text x="114.1" y="43.3">1uf</text>
<text x="150.9" y="50.8">Header12</text>
<text x="165.7" y="50.8">Header12</text>
<text x="229.4" y="50.8">0.1uF D+4</text>
<text x="116.4" y="56.5">SW-PB</text>
<text x="217.1" y="58.2">4......7K</text>
<text x="217.1" y="58.2">47K</text>
<text x="114.1" y="60.4">1uf</text>
<text x="204.3" y="63.6">LED0</text>
<text x="229.4" y="75.4">10uF</text>
<text x="133.5" y="82.7">0.1uf</text>
<text x="252.4" y="80.3">4.7k</text>
<text x="26.9" y="86.1">10k</text>
<text x="117.6" y="95.9">4.7K</text>
<text x="197.5" y="100.8">0</text>
<text x="227.9" y="99.6">PMOS-SI2301</text>
<text x="109.3" y="103.3">0</text>
<text x="225.4" y="108.2">1K</text>
<text x="47.8" y="119">XTAL</text>
<text x="128.6" y="119.5">0.1uf</text>
<text x="197.5" y="118">0</text>
<text x="227.9" y="116.8">PMOS-SI2301</text>
<text x="225.4" y="125.3">1k</text>
<text x="256.3" y="121.9">LED5050</text>
<text x="43.1" y="130.7">3225</text>
<text x="128.6" y="131.7">4.7uf</text>
<text x="197.5" y="137.6">0</text>
<text x="227.9" y="136.4">PMOS-SI2301</text>
<text x="36.7" y="147.4">0</text>
<text x="114.1" y="147.2">10uH</text>
<text x="225.4" y="144.9">1k</text>
<text x="33.3" y="151.1">NC</text>
<text x="50.5" y="151.1">NC</text>
<text x="131.3" y="151.1">1uf</text>
<text x="150.9" y="151.1">10nF</text>
<text x="160.7" y="151.1">10nF</text>
<text x="57.6" y="170.9">0.1uF</text>
<text x="131.3" y="168.5">0</text>
<text x="131.3" y="173.4">0</text>
<text x="131.3" y="178.3">0</text>
<text x="57.6" y="183.2">10nF</text>
<text x="6.3" y="200.3">4.....7K</text>
<text x="6.3" y="200.3">47K</text>
</g>
</svg>
